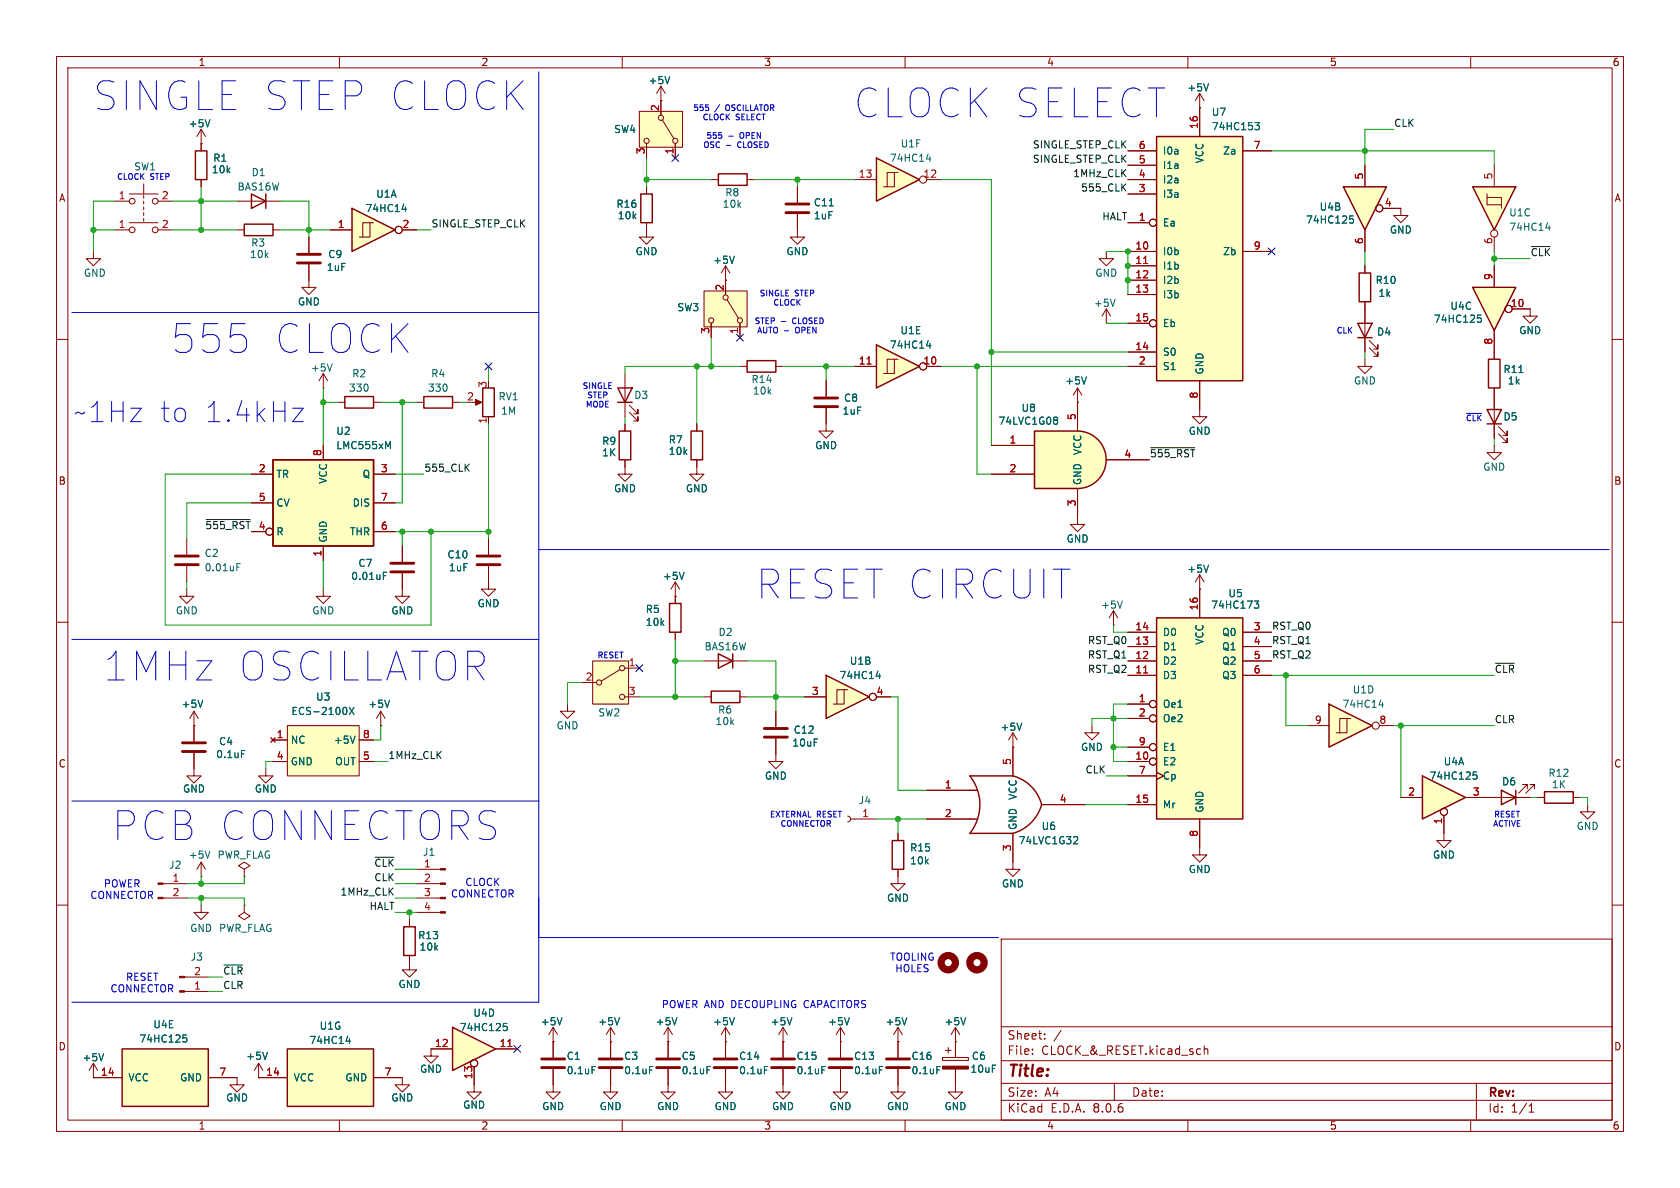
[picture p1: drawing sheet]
<svg xmlns="http://www.w3.org/2000/svg" width="297mm" height="210mm" viewBox="0 0 297 210" stroke-linecap="round" stroke-linejoin="round" font-family="sans-serif">
<g fill="none" stroke="#840000" stroke-width=".18">
<path d="M10 10h277v190h-277zM12 12h273v186h-273zM60 10v2M110 10v2M160 10v2M210 10v2M260 10v2M20.3 35.6h2.6M22.9 39.4h5M22.9 34.3h5M25.4 32.5v1.8M25.4 34.5v.6"/>
<path d="M25.4 35.6v.5M25.4 36.6v.5M25.4 37.6v.5M25.4 38.6v.5M27.9 35.6h2.6M35.6 25.4h.1M35.6 22.9l-.8 1.2M35.6 22.9v3.8M35.6 31.8v1.2M35.6 22.9l.7 1.2M41.9 35.6h7.6M10 60h2"/>
<path d="M20.3 40.6h2.6M27.9 40.6h2.6M241.3 47v1.3M241.3 53.3v8.9M285 60h2M57.1 68.6h.1M57.1 66l-.7 1.3M57.1 66v2.6M57.1 66l.8 1.3M241.3 63.5v1.3h1.3l-1.3 1.2-1.3-1.2h1.3M242.1 61.5l1.5 1.5v-.8v.8h-.8M242.1 60.2l1.5 1.5v-.7v.7h-.8"/>
<path d="M71.1 96.5v2.8M86.4 95.3v2.7M10 110h2M71.1 101.3v4.1h1.3l-1.3 1.3-1.3-1.3h1.3M86.4 100.1v4h1.2l-1.2 1.3-1.3-1.3h1.3M285 110h2M67.3 128.3h.1M67.3 125.7l-.8 1.3M67.3 125.7v2.6M67.3 125.7l.8 1.3M124.5 123.2h1.2M130.8 123.2h1.3"/>
<path d="M10 160h2M285 160h2M177 166h108v32h-108zM60 198v2M110 198v2M158.7 184.2h.1M158.7 181.6v5.3M158.7 189v2.8M158.7 181.6l-.7 1.3M158.7 181.6l.8 1.3M160 198v2M168.9 191.8v1.2h1.3l-1.3 1.3-1.3-1.3h1.3"/>
<path d="M168.9 184.2h.1M168.9 181.6l-.8 1.3M168.9 181.6v2.6M168.9 181.6l.8 1.3M177 194.5h108M177 191.5h108M177 187.5h108M177 181.5h108M182.5 186.3v.1M182.5 185.5v.1M184.7 183.6v.1M184.7 182.8v.1"/>
<path d="M187.6 182.1l-1.3 2M197 191.5v3M210 198v2M212.9 184.9v1.5M212.9 185.5l.2-.1 .4 .1v.9M260 198v2M261 191.5v6.5M270.3 196.6h.9M270.3 195.5l.4-.4v1.5"/>
<circle cx="23.4" cy="35.6" r=".51"/>
<circle cx="27.4" cy="35.6" r=".51"/>
<circle cx="23.4" cy="40.6" r=".51"/>
<circle cx="27.4" cy="40.6" r=".51"/>
</g>
<path d="M34.5 26.7h2.1v5.1h-2.1zM44.4 34.3l2.6 1.3-2.6 1.2zM47 34.3v2.5M240 57.2h2.6l-1.3 2.5zM240 59.7h2.6M240.3 48.3h2v5h-2zM125.7 122.2h5.1v2h-5.1z" fill="none" stroke="#840000" stroke-width=".25"/>
<path d="M37.1 21.2l-.4 1.2M58.7 64.3l-.4 1.3M67.8 101.8h.4M67.8 101.2h.6M68.9 123.8l-.5 1.2M160.3 179.9l-.4 1.3M170.7 179.9l-.4 1.3M165.6 188.5h.6" fill="none" stroke="#006464" stroke-width=".18"/>
<path d="M69.1 99.6h4.1M84.3 99.8h4.1M84.3 98.3h4.1M69.1 101.1h4.1M156.7 188.7h4.1M156.7 187.2h4.1" fill="none" stroke="#840000" stroke-width=".51"/>
<g fill="none" stroke="#840000" stroke-width="1.3">
<circle cx="167.6" cy="170.2" r="1.27"/>
<circle cx="172.7" cy="170.2" r="1.27"/>
</g>
<path d="M251.5 137.2l7.6 3.8-7.6 3.8z" fill="#ffffc2"/>
<path d="M61 70.1h5v2h-5zM74.9 70.1h5.1v2h-5.1zM85.3 68.6h2.1v5.1h-2.1zM263.1 63.5h2.1v5.1h-2.1zM251.5 137.2l7.6 3.8-7.6 3.8z" fill="none" stroke="#840000" stroke-width=".25"/>
<g fill="none" stroke="#840000" stroke-width=".18">
<path d="M270.5 54.6v1.3h1.3l-1.3 1.3-1.3-1.3h1.3M59.7 71.1h1.3M66 71.1h1.3M73.7 71.1h1.2M80 71.1h1.3M83.8 71.1h1M86.4 73.7v1.2M264.2 62.2v1.3M264.2 68.6v1.3M57.1 104.1v1.3h1.3l-1.3 1.3-1.2-1.3h1.2M247.6 141h3.9M255.3 144.1v3.2"/>
<path d="M259.1 141h3.8"/>
<circle cx="255.3" cy="143.5" r=".63"/>
</g>
<path d="M268.5 65.9h.7M260.5 136.5h.6M260.6 137h.3l.2 .2v.4l-.5 .1" fill="none" stroke="#006464" stroke-width=".18"/>
<path d="M84.1 70.6l1.1 .5-1.1 .5z" fill="#840000" stroke="#840000" stroke-width=".18"/>
<path d="M260.3 50.8h7.7l-3.8 7.6z" fill="#ffffc2"/>
<path d="M260.3 50.8h7.7l-3.8 7.6z" fill="none" stroke="#840000" stroke-width=".25"/>
<g fill="none" stroke="#840000" stroke-width=".18">
<path d="M264.2 47v3.8M264.2 58.4v3.8M267.3 54.6h3.2"/>
<circle cx="266.7" cy="54.6" r=".63"/>
</g>
<path d="M261.2 55.7h.6M261.3 56.2h.4l.2 .2-.1 .4-.5 .2" fill="none" stroke="#006464" stroke-width=".18"/>
<path d="M260.3 33h7.7l-3.8 7.6z" fill="#ffffc2"/>
<path d="M260.3 33h7.7l-3.8 7.6z" fill="none" stroke="#840000" stroke-width=".25"/>
<g fill="none" stroke="#840000" stroke-width=".18">
<path d="M262.9 34.9h2.5v1.3M262.9 34.3v1.9h2.5v.6M264.2 29.2v3.8M264.2 41.9v2.6"/>
<circle cx="264.2" cy="41.3" r=".63"/>
</g>
<path d="M273.9 39.9v.8M273.3 40.3h.8" fill="none" stroke="#006464" stroke-width=".18"/>
<path d="M48.3 81.3h17.7v15.2h-17.7z" fill="#ffffc2"/>
<path d="M48.3 81.3h17.7v15.2h-17.7z" fill="none" stroke="#840000" stroke-width=".25"/>
<g fill="none" stroke="#840000" stroke-width=".18">
<path d="M212.1 19.1h.1M212.1 16.5l-.8 1.3M212.1 16.5v2.6M212.1 16.5l.8 1.3M247.6 36.8v1.3h1.3l-1.3 1.3-1.2-1.3h1.2M54.6 41.9v2.8M54.6 46.7v2.8M57.1 78.7v2.6M33 95.3v2.7M44.4 83.8h3.9M44.4 88.9h3.9M57.1 96.5v2.6"/>
<path d="M66 83.8h3.8M66 88.9h3.8M66 94h3.8M33 104.1v1.3h1.3l-1.3 1.3-1.3-1.3h1.3M33 100.1v2.8"/>
<circle cx="47.6" cy="94" r=".63"/>
</g>
<path d="M213.7 14.8l-.5 1.3M68.6 79l.4-1v1.3M41.9 99.6h.6M41.9 100.2h.4" fill="none" stroke="#006464" stroke-width=".18"/>
<path d="M52.6 46.5h4M52.6 45h4M31 99.8h4.1M31 98.3h4.1" fill="none" stroke="#840000" stroke-width=".51"/>
<path d="M204.5 24.1h15.2v43.2h-15.2z" fill="#ffffc2"/>
<path d="M204.5 24.1h15.2v43.2h-15.2z" fill="none" stroke="#840000" stroke-width=".25"/>
<g fill="none" stroke="#840000" stroke-width=".18">
<path d="M212.1 19.1v5M199.4 39.4h3.8M199.4 34.3h5.1M199.4 31.8h5.1M199.4 29.2h5.1M199.4 26.7h5.1M219.7 26.7h5.1M54.6 49.5v1.3h1.3l-1.3 1.3-1.3-1.3h1.3M199.4 44.5h5.1M199.4 47h5.1M199.4 49.5h5.1M199.4 52.1h5.1"/>
<path d="M199.4 57.2h3.8M219.7 44.5h5.1M199.4 62.2h5.1M199.4 64.8h5.1M212.1 67.3v5.1"/>
<circle cx="203.8" cy="39.4" r=".63"/>
<circle cx="203.8" cy="57.1" r=".63"/>
</g>
<path d="M202.2 46.6h.7" fill="none" stroke="#a90000" stroke-width=".18"/>
<path d="M221.9 21.7h.7l-.4 .4 .4 .2v.4l-.2 .2h-.4" fill="none" stroke="#006464" stroke-width=".18"/>
<path d="M62.2 36.8l7.6 3.8-7.6 3.9z" fill="#ffffc2"/>
<path d="M43.2 39.6h5.1v2.1h-5.1zM62.2 36.8l7.6 3.8-7.6 3.9z" fill="none" stroke="#840000" stroke-width=".25"/>
<g fill="none" stroke="#840000" stroke-width=".18">
<path d="M65.4 39.4h-1.3v2.5M66 39.4h-.6v2.5h-1.9M16.5 44.5v1.2h1.3l-1.3 1.3-1.3-1.3h1.3M41.9 40.6h1.3M48.3 40.6h1.2M58.4 40.6h3.8M71.1 40.6h2.6"/>
<circle cx="70.5" cy="40.6" r=".63"/>
</g>
<path d="M71.1 37h.8M71.7 36.6v.8" fill="none" stroke="#006464" stroke-width=".18"/>
<path d="M237.5 33h7.6l-3.8 7.6z" fill="#ffffc2"/>
<path d="M237.5 33h7.6l-3.8 7.6z" fill="none" stroke="#840000" stroke-width=".25"/>
<g fill="none" stroke="#840000" stroke-width=".18">
<path d="M241.3 29.2v3.8M244.5 36.8h3.1M241.3 40.6v3.9M212.1 149.9v1.2h1.3l-1.3 1.3-1.3-1.3h1.3"/>
<circle cx="243.8" cy="36.8" r=".63"/>
</g>
<path d="M238.6 38.2h.6M238.7 38.7h.3l.3 .2-.1 .5h-.5" fill="none" stroke="#006464" stroke-width=".18"/>
<path d="M124.5 51.4h7.6v6.4h-7.6z" fill="#ffffc2"/>
<g fill="none" stroke="#840000" stroke-width=".18">
<path d="M124.5 51.4h7.6v6.4h-7.6zM125.7 57.2v2.5M128.3 49.5v2.6M128.5 53l2.1 3.3M130.8 57.2v2.5M124.5 116.8h7.6M280.7 142.2v1.3h1.2l-1.2 1.3-1.3-1.3h1.3M43.2 160v1.3l1 .6-1 .7-1-.7 1-.6M43.2 160h.1"/>
<circle cx="125.7" cy="56.6" r=".46"/>
<circle cx="128.3" cy="52.6" r=".46"/>
<circle cx="130.8" cy="56.6" r=".46"/>
</g>
<path d="M127 115.6l2.5 1.2-2.5 1.3zM129.5 115.6v2.5" fill="none" stroke="#840000" stroke-width=".25"/>
<path d="M204.5 109.2h15.2v35.6h-15.2z" fill="#ffffc2"/>
<path d="M204.5 109.2h15.2v35.6h-15.2z" fill="none" stroke="#840000" stroke-width=".25"/>
<g fill="none" stroke="#840000" stroke-width=".18">
<path d="M199.4 119.4h5.1M199.4 116.8h5.1M199.4 114.3h5.1M199.4 111.8h5.1M212.1 104.1v5.1M219.7 119.4h5.1M219.7 116.8h5.1M219.7 114.3h5.1M219.7 111.8h5.1M199.4 124.5h3.8M199.4 134.6h3.8M199.4 127h3.8"/>
<path d="M199.4 137.2h5.1M199.4 132.1h3.8M204.5 136.5l1.2 .7-1.2 .6M199.4 142.2h5.1M212.1 144.8v5.1M255.3 147.3v1.3h1.2l-1.2 1.3-1.3-1.3h1.3"/>
<circle cx="203.8" cy="124.5" r=".63"/>
<circle cx="203.8" cy="127" r=".63"/>
<circle cx="203.8" cy="134.6" r=".63"/>
<circle cx="203.8" cy="132.1" r=".63"/>
</g>
<path d="M202.2 119h.7" fill="none" stroke="#a90000" stroke-width=".18"/>
<path d="M221.7 106.2h.8l-.4 .5 .4 .1v.5l-.2 .2h-.4" fill="none" stroke="#006464" stroke-width=".18"/>
<path d="M21.6 185.4h15.2v10.2h-15.2z" fill="#ffffc2"/>
<path d="M21.6 185.4h15.2v10.2h-15.2z" fill="none" stroke="#840000" stroke-width=".25"/>
<path d="M16.5 190.5h5.1M36.8 190.5h5.1" fill="none" stroke="#840000" stroke-width=".18"/>
<path d="M32.4 183h.6M32.5 183.4h.3l.2 .3v.4l-.5 .1" fill="none" stroke="#006464" stroke-width=".18"/>
<path d="M104.8 116.8h6.3v7.7h-6.3z" fill="#ffffc2"/>
<g fill="none" stroke="#840000" stroke-width=".18">
<path d="M212.1 72.4v1.3h1.3l-1.3 1.2-1.3-1.2h1.3M104.8 116.8h6.3v7.7h-6.3zM109.6 118.4l-3.3 2M110.5 118.1h2.5M100.3 124.5v1.2h1.3l-1.3 1.3-1.2-1.3h1.2M102.9 120.7h2.5M110.5 123.2h2.5M16.5 190.5h.1M16.5 188l-.8 1.2M16.5 188v2.5M16.5 188l.8 1.2M41.9 190.5v1.3h1.3l-1.3 1.2-1.3-1.2h1.3"/>
<path d="M76.2 185.4v1.3h1.3l-1.3 1.3-1.3-1.3h1.3M83.8 191.8v1.2h1.3l-1.3 1.3-1.3-1.3h1.3M97.8 184.2h.1M97.8 189v4h1.3l-1.3 1.3-1.3-1.3h1.3M97.8 181.6l-.8 1.3M97.8 181.6v5.3M97.8 181.6l.8 1.3M107.9 184.2h.1M107.9 189v4h1.3l-1.3 1.3-1.2-1.3h1.2M107.9 181.6l-.7 1.3M107.9 181.6v5.3M107.9 181.6l.8 1.3"/>
<path d="M118.1 189v4h1.3l-1.3 1.3-1.3-1.3h1.3M118.1 184.2h.1M118.1 181.6v5.3M118.1 181.6l-.8 1.3M118.1 181.6l.8 1.3M128.3 189v4h1.2l-1.2 1.3-1.3-1.3h1.3M128.3 184.2h.1M128.3 181.6l-.8 1.3M128.3 181.6v5.3M128.3 181.6l.7 1.3"/>
<circle cx="110" cy="118.1" r=".46"/>
<circle cx="105.9" cy="120.7" r=".46"/>
<circle cx="110" cy="123.2" r=".46"/>
</g>
<path d="M99.4 179.9l-.5 1.3M109.5 179.9l-.4 1.3M119.7 179.9l-.5 1.3M129.8 179.9l-.4 1.3M18.3 186.3l-.4 1.2M104.7 188.5h.6M114.8 188.5h.6M125 188.5h.6M135.1 188.5h.6" fill="none" stroke="#006464" stroke-width=".18"/>
<path d="M95.8 188.7h4M95.8 187.2h4M105.9 188.7h4.1M105.9 187.2h4.1M116.1 188.7h4M116.1 187.2h4M126.2 188.7h4.1M126.2 187.2h4.1" fill="none" stroke="#840000" stroke-width=".51"/>
<path d="M50.8 185.4h15.2v10.2h-15.2z" fill="#ffffc2"/>
<path d="M50.8 185.4h15.2v10.2h-15.2z" fill="none" stroke="#840000" stroke-width=".25"/>
<path d="M45.7 190.5h5.1M66 190.5h5.1" fill="none" stroke="#840000" stroke-width=".18"/>
<path d="M61.2 184.1h.8M61.8 183.6v.9" fill="none" stroke="#006464" stroke-width=".18"/>
<path d="M80 181.6l7.6 3.8-7.6 3.8z" fill="#ffffc2"/>
<path d="M265.4 139.7l2.6 1.3-2.6 1.2zM268 139.7v2.5M273 140h5.1v2h-5.1zM71.4 163.8h2v5.1h-2zM80 181.6l7.6 3.8-7.6 3.8z" fill="none" stroke="#840000" stroke-width=".25"/>
<g fill="none" stroke="#840000" stroke-width=".18">
<path d="M196.8 110.5h.1M196.8 108l-.7 1.2M196.8 108v2.5M196.8 108l.8 1.2M212.1 104.1h.1M212.1 101.6l-.8 1.3M212.1 101.6v2.5M212.1 101.6l.8 1.3M270 139.4v-.7h-.8h.8l-1.5 1.5M271.3 139.4v-.7h-.8h.8l-1.6 1.5M262.9 141h7.6M271.8 141h1.2"/>
<path d="M278.1 141h1.3M32.6 172.7h4.2M32.6 175.3h4.2M35.6 160v1.3h1.2l-1.2 1.3-1.3-1.3h1.3M72.4 168.9v2.6h1.3l-1.3 1.2-1.3-1.2h1.3M72.4 162.6v1.2M71.1 190.5v1.3h1.3l-1.3 1.2-1.3-1.2h1.3M76.2 185.4h3.8M83.8 188.6v3.2M87.6 185.4h3.8"/>
<circle cx="83.8" cy="188" r=".63"/>
</g>
<path d="M89.8 185h.7" fill="none" stroke="#a90000" stroke-width=".18"/>
<path d="M213.7 99.9l-.5 1.3M198.4 106.2l-.4 1.3M89 180.9h.6M89.1 181.4h.3l.3 .2-.1 .5-.5 .1" fill="none" stroke="#006464" stroke-width=".18"/>
<g fill="#840000" stroke="#840000" stroke-width=".18">
<path d="M31.7 172.6h.9v.2h-.9z"/>
<path d="M31.7 175.1h.9v.3h-.9z"/>
</g>
<path d="M234.9 124.5l7.7 3.8-7.7 3.8z" fill="#ffffc2"/>
<path d="M234.9 124.5l7.7 3.8-7.7 3.8z" fill="none" stroke="#840000" stroke-width=".25"/>
<g fill="none" stroke="#840000" stroke-width=".18">
<path d="M190.5 91.4v1.3h1.3l-1.3 1.3-1.3-1.3h1.3M231.1 128.3h3.8M238.1 127h-1.2v2.5M238.8 127h-.7v2.5h-1.9M243.8 128.3h2.6"/>
<circle cx="243.2" cy="128.3" r=".63"/>
</g>
<path d="M243.8 124.6h.8M244.4 124.2v.8" fill="none" stroke="#006464" stroke-width=".18"/>
<path d="M190.5 76.2a5.1 5.1 0 0 1 5.1 5.1 5.1 5.1 0 0 1-5.1 5.1z" fill="#ffffc2" stroke="#ffffc2" stroke-width=".18"/>
<path d="M182.9 76.2h7.6v10.2h-7.6z" fill="#ffffc2"/>
<path d="M113.3 34.3h2v5.1h-2zM127 30.7h5.1v2.1h-5.1zM182.9 76.2h7.6a5.1 5.1 0 0 1 5.1 5.1 5.1 5.1 0 0 1-5.1 5.1h-7.6zM262.9 72.4h2.5l-1.2 2.5zM262.9 74.9h2.5" fill="none" stroke="#840000" stroke-width=".25"/>
<g fill="none" stroke="#840000" stroke-width=".18">
<path d="M116.8 17.8h.1M116.8 15.2l-.7 1.3M116.8 15.2v2.6M116.8 15.2l.8 1.3M114.3 39.4v2.5h1.3l-1.3 1.3-1.3-1.3h1.3M114.3 33v1.3M125.7 31.8h1.3M132.1 31.8h1.2M141 37.8v4.1h1.2l-1.2 1.3-1.3-1.3h1.3M141 33v2.8M128.3 49.5h.1M128.3 47l-.8 1.3"/>
<path d="M128.3 47v2.5M128.3 47l.7 1.3M175.3 78.7h7.6M190.5 71.1v5.1M264.2 78.7v1.3h1.2l-1.2 1.3-1.3-1.3h1.3M264.2 69.9v7.6M264.9 76.7l1.5 1.5v-.7v.7h-.7M264.9 75.4l1.5 1.6v-.8v.8h-.7M175.3 83.8h7.6M190.5 86.4v5M195.6 81.3h7.6"/>
</g>
<path d="M118.4 13.5l-.4 1.3M146.6 36.4h.7M129.8 45.3l-.4 1.3M186.5 73.7h.2l.3 .3-.3 .3M186.5 74.3h.2M186.7 74.3l.3 .2v.3l-.1 .1-.4 .1" fill="none" stroke="#006464" stroke-width=".18"/>
<path d="M138.9 37.6h4.1M138.9 36.1h4.1" fill="none" stroke="#840000" stroke-width=".51"/>
<path d="M113 19.7h7.6v6.3h-7.6z" fill="#ffffc2"/>
<g fill="none" stroke="#840000" stroke-width=".18">
<path d="M113 19.7h7.6v6.3h-7.6zM116.8 17.8v2.5M114.3 25.4v2.5M117.1 21.2l2 3.3M119.4 25.4v2.5M195.6 57.2h.1M195.6 44.5v1.2h1.2l-1.2 1.3-1.3-1.3h1.3M195.6 54.6l-.8 1.3M195.6 54.6v2.6M195.6 54.6l.7 1.3M110.5 66v7.7M110.5 74.9v1.3"/>
<path d="M111.3 72.9l1.5 1.5v-.7v.7h-.8M111.3 71.6l1.5 1.6v-.8v.8h-.8M123.2 74.9v1.3M130.8 64.8h1.3M137.2 64.8h1.2M146 72.1v4.1h1.3l-1.3 1.3-1.2-1.3h1.2M146 67.3v2.8M190.5 71.1h.1M190.5 68.6l-.8 1.3M190.5 68.6v2.5M190.5 68.6l.8 1.3M110.5 81.3v2.5h1.3l-1.3 1.3-1.3-1.3h1.3"/>
<path d="M123.2 81.3v2.5h1.3l-1.3 1.3-1.3-1.3h1.3M119.4 105.4h.1M119.4 102.9v3.8M119.4 111.8v1.2M119.4 102.9l-.8 1.2M119.4 102.9l.7 1.2"/>
<circle cx="114.3" cy="24.9" r=".46"/>
<circle cx="116.8" cy="20.8" r=".46"/>
<circle cx="119.4" cy="24.9" r=".46"/>
</g>
<path d="M109.2 68.6h2.6l-1.3 2.5zM109.2 71.1h2.6M109.5 76.2h2v5.1h-2zM122.2 76.2h2v5.1h-2zM132.1 63.8h5.1v2h-5.1zM118.4 106.7h2v5.1h-2z" fill="none" stroke="#840000" stroke-width=".25"/>
<path d="M197.1 52.9l-.4 1.3M192.1 66.6l-.5 1.3M120.9 101.2l-.4 1.2" fill="none" stroke="#006464" stroke-width=".18"/>
<path d="M144 71.9h4.1M144 70.4h4.1" fill="none" stroke="#840000" stroke-width=".51"/>
<path d="M154.9 61l7.7 3.8-7.7 3.8z" fill="#ffffc2"/>
<path d="M154.9 61l7.7 3.8-7.7 3.8z" fill="none" stroke="#840000" stroke-width=".25"/>
<g fill="none" stroke="#840000" stroke-width=".18">
<path d="M151.1 64.8h3.8M158.1 63.5h-1.3v2.5M158.7 63.5h-.6v2.5h-1.9M163.8 64.8h2.6"/>
<circle cx="163.2" cy="64.8" r=".63"/>
</g>
<path d="M153.3 64.4h.7" fill="none" stroke="#a90000" stroke-width=".18"/>
<path d="M163.8 61.1h.8M164.4 60.7v.8" fill="none" stroke="#006464" stroke-width=".18"/>
<path d="M154.9 27.9l7.7 3.9-7.7 3.8z" fill="#ffffc2"/>
<path d="M154.9 27.9l7.7 3.9-7.7 3.8z" fill="none" stroke="#840000" stroke-width=".25"/>
<g fill="none" stroke="#840000" stroke-width=".18">
<path d="M151.1 31.8h3.8M158.1 30.5h-1.3v2.5M158.7 30.5h-.6v2.5h-1.9M163.8 31.8h2.6M179.1 132.1h.1M179.1 129.5l-.8 1.3M179.1 129.5v2.6M179.1 129.5l.7 1.3M193 128.3v1.2h1.3l-1.3 1.3-1.2-1.3h1.2"/>
<circle cx="163.2" cy="31.7" r=".63"/>
</g>
<path d="M163.8 28.1h.8M164.4 27.7v.8M180.6 127.8l-.4 1.3" fill="none" stroke="#006464" stroke-width=".18"/>
<g fill="#ffffc2">
<path d="M171.4 144.8h1.3z"/>
<path d="M171.4 139.7h1.3z"/>
</g>
<path d="M171.4 137.2h7.7M171.4 147.3h7.7" fill="none" stroke="#ffffc2" stroke-width=".18"/>
<path d="M171.4 137.2h7.7a7.1 7.1 0 0 1 5 5 7.4 7.4 0 0 1-5 5.1h-7.7a8.1 8.1 0 0 0 0-10.1zM171.4 139.7h1.3M171.4 144.8h1.3" fill="none" stroke="#840000" stroke-width=".25"/>
<path d="M137.2 130.6v4h1.2l-1.2 1.3-1.3-1.3h1.3M137.2 125.7v2.8M163.8 139.7h7.6M179.1 132.1v5.1M149.9 144.3l.3 .1 .2 .4-.2 .3-.3 .2M150.4 144.8h4.5M163.8 144.8h7.6M179.1 147.3v5.1M184.1 142.2h7.7" fill="none" stroke="#840000" stroke-width=".18"/>
<path d="M190 147.9l.4 .1 .1 .3-.8 .9h.8" fill="none" stroke="#006464" stroke-width=".18"/>
<path d="M135.1 130.3h4.1M135.1 128.8h4.1" fill="none" stroke="#840000" stroke-width=".51"/>
<path d="M146 119.4l7.7 3.8-7.7 3.8z" fill="#ffffc2"/>
<path d="M146 119.4l7.7 3.8-7.7 3.8zM157.7 148.6h2.1v5.1h-2.1z" fill="none" stroke="#840000" stroke-width=".25"/>
<g fill="none" stroke="#840000" stroke-width=".18">
<path d="M34.3 135.9v1.3h1.3l-1.3 1.2-1.3-1.2h1.3M47 135.9v1.3h1.3l-1.3 1.2-1.3-1.2h1.3M142.2 123.2h3.8M149.2 121.9h-1.2v2.6M149.9 121.9h-.7v2.6h-1.9M154.9 123.2h2.6M28.8 158.8h4.2M28.8 156.2h4.2M35.6 154.9h.1M35.6 152.4l-.8 1.3M35.6 152.4v2.5M35.6 152.4l.7 1.3"/>
<path d="M43.2 153.7l1-.7-1-.6-1 .6 1 .7v1.2M43.2 154.9h.1M73.7 158.8h4.2M73.7 156.2h4.2M73.7 153.7h4.2M158.7 153.7v2.5h1.3l-1.3 1.3-1.2-1.3h1.2M158.7 147.3v1.3M179.1 152.4v1.3h1.2l-1.2 1.2-1.3-1.2h1.3M73.7 161.3h4.2M45.7 190.5h.1M45.7 188l-.7 1.2M45.7 188v2.5"/>
<path d="M45.7 188l.8 1.2M138.4 184.2h.1M138.4 189v4h1.3l-1.3 1.3-1.2-1.3h1.2M138.4 181.6l-.7 1.3M138.4 181.6v5.3M138.4 181.6l.8 1.3M148.6 184.2h.1M148.6 189v4h1.3l-1.3 1.3-1.3-1.3h1.3M148.6 181.6l-.8 1.3M148.6 181.6v5.3M148.6 181.6l.8 1.3M158.7 191.8v1.2h1.3l-1.3 1.3-1.2-1.3h1.2"/>
<circle cx="154.3" cy="123.2" r=".63"/>
</g>
<path d="M154.9 119.5h.8M155.5 119.1v.9M37.1 150.4l-.4 1.3M140 179.9l-.4 1.3M150.2 179.9l-.5 1.3M47.3 186l-.4 1.3M145.3 188.5h.6M155.5 188.5h.6" fill="none" stroke="#006464" stroke-width=".18"/>
<g fill="#840000" stroke="#840000" stroke-width=".18">
<path d="M77.9 161.2h.8v.2h-.8z"/>
<path d="M77.9 158.6h.8v.3h-.8z"/>
<path d="M77.9 156.1h.8v.2h-.8z"/>
<path d="M77.9 153.5h.8v.3h-.8z"/>
<path d="M27.9 158.6h.9v.3h-.9z"/>
<path d="M27.9 156.1h.9v.2h-.9z"/>
</g>
<path d="M136.4 188.7h4.1M136.4 187.2h4.1M146.6 188.7h4M146.6 187.2h4" fill="none" stroke="#840000" stroke-width=".51"/>
<path d="M50.8 128.3h12.7v8.9h-12.7z" fill="#ffffc2"/>
<g fill="none" stroke="#840000" stroke-width=".18">
<path d="M116.8 17.8h.1M116.8 17.8v2.5M212.1 19.1h.1M212.1 19.1v5M35.6 25.4h.1M35.6 25.4v1.3M35.6 31.8v1.2M114.3 25.4v2.5M114.3 33v1.3M114.3 39.4v1.2M119.4 25.4v2.5M141 33v2.8"/>
<path d="M141 37.8v2.8M199.4 39.4h3.8M199.4 34.3h5.1M199.4 31.8h5.1M199.4 29.2h5.1M199.4 26.7h5.1M219.7 26.7h5.1M241.3 29.2v3.8M244.5 36.8h3.1M54.6 41.9v2.8M54.6 46.7v2.8M58.4 40.6h3.8"/>
<path d="M71.1 40.6h2.6M125.7 57.2v2.5M128.3 49.5h.1M128.3 49.5v2.6M130.8 57.2v2.5M199.4 44.5h5.1M199.4 47h5.1M199.4 49.5h5.1M199.4 52.1h5.1M199.4 57.2h3.8M219.7 44.5h5.1M241.3 40.6v3.9"/>
<path d="M241.3 47v1.3M241.3 53.3v3.9M241.3 59.7v2.5M264.2 47v3.8M264.2 58.4v5.1M267.3 54.6h3.2M57.1 78.7v2.6M110.5 74.9v1.3M123.2 74.9v1.3M146 67.3v2.8M146 72.1v2.8M151.1 64.8h3.8"/>
<path d="M163.8 64.8h2.6M175.3 78.7h7.6M190.5 71.1h.1M190.5 71.1v5.1M199.4 64.8h5.1M199.4 62.2h5.1M212.1 67.3v5.1M264.2 68.6v3.8M264.2 74.9v2.6M44.4 83.8h3.9M44.4 88.9h3.9M57.1 96.5v2.6"/>
<path d="M66 83.8h3.8M66 88.9h3.8M66 94h3.8M71.1 96.5v2.8M86.4 95.3v2.7M110.5 81.3v1.3M123.2 81.3v1.3M175.3 83.8h7.6M190.5 86.4v5M195.6 81.3h7.6M71.1 101.3v2.8M86.4 100.1v2.8"/>
<path d="M119.4 105.4h.1M119.4 105.4v1.3M119.4 111.8v1.2M199.4 119.4h5.1M199.4 116.8h5.1M199.4 114.3h5.1M199.4 111.8h5.1M212.1 104.1h.1M212.1 104.1v5.1M219.7 119.4h5.1M219.7 116.8h5.1M219.7 114.3h5.1"/>
<path d="M219.7 111.8h5.1M34.3 128.3h.1M34.3 125.7l-.8 1.3M34.3 125.7v5.4M34.3 133.1v2.8M34.3 125.7l.8 1.3M47.9 130.4l.7 .8M48.3 130.8h2.5M48.3 134.6h2.5M48.6 130.4l-.7 .8M50.8 128.3h12.7v8.9h-12.7zM63.5 130.8h2.5"/>
<path d="M63.5 134.6h2.5M67.3 128.3h.1M137.2 125.7v2.8M137.2 130.6v2.8M142.2 123.2h3.8M154.9 123.2h2.6M163.8 139.7h7.6M179.1 132.1h.1M179.1 132.1v5.1M199.4 134.6h3.8M199.4 124.5h3.8M199.4 127h3.8"/>
<path d="M199.4 137.2h5.1M199.4 132.1h3.8M204.5 136.5l1.2 .7-1.2 .6M158.7 147.3v1.3M158.7 153.7v1.2M163.8 144.8h7.6M179.1 147.3v5.1M184.1 142.2h7.7M199.4 142.2h5.1M212.1 144.8v5.1M247.6 141h3.9M255.3 144.1v3.2"/>
<path d="M259.1 141h6.3M268 141h2.5M72.4 162.6v1.2M72.4 168.9v1.3M16.5 190.5h.1M16.5 190.5h5.1M36.8 190.5h5.1M45.7 190.5h.1M45.7 190.5h5.1M66 190.5h5.1M76.2 185.4h3.8M83.8 188.6v3.2"/>
<path d="M87.6 185.4h3.8M97.8 184.2h.1M97.8 184.2v2.7M97.8 189v2.8M107.9 184.2h.1M107.9 184.2v2.7M107.9 189v2.8M118.1 184.2h.1M118.1 184.2v2.7M118.1 189v2.8M128.3 184.2h.1M128.3 184.2v2.7"/>
<path d="M128.3 189v2.8M138.4 184.2h.1M138.4 184.2v2.7M138.4 189v2.8M148.6 184.2h.1M148.6 184.2v2.7M148.6 189v2.8M158.7 184.2h.1M158.7 184.2v2.7M158.7 189v2.8M166.6 186.9h4.6v.6h-4.6zM167.1 185.7h1"/>
<path d="M167.6 185.2v1M168.9 184.2h.1M168.9 184.2v2.7M168.9 189v2.8"/>
<circle cx="203.8" cy="39.4" r=".63"/>
<circle cx="243.8" cy="36.8" r=".63"/>
<circle cx="70.5" cy="40.6" r=".63"/>
<circle cx="203.8" cy="57.1" r=".63"/>
<circle cx="266.7" cy="54.6" r=".63"/>
<circle cx="163.2" cy="64.8" r=".63"/>
<circle cx="47.6" cy="94" r=".63"/>
<circle cx="154.3" cy="123.2" r=".63"/>
<circle cx="203.8" cy="124.5" r=".63"/>
<circle cx="203.8" cy="127" r=".63"/>
<circle cx="203.8" cy="134.6" r=".63"/>
<circle cx="203.8" cy="132.1" r=".63"/>
<circle cx="255.3" cy="143.5" r=".63"/>
<circle cx="83.8" cy="188" r=".63"/>
</g>
<g fill="none" stroke="#006464" stroke-width=".18">
<path d="M118.4 13.5l-.4 1.3M213.7 14.8l-.5 1.3M37.1 21.2l-.4 1.2M71.1 37h.8M71.7 36.6v.8M146.6 36.4h.7M221.9 21.7h.7l-.4 .4 .4 .2v.4l-.2 .2h-.4M238.6 38.2h.6M238.7 38.7h.3l.3 .2-.1 .5h-.5M129.8 45.3l-.4 1.3M261.2 55.7h.6M261.3 56.2h.4l.2 .2-.1 .4-.5 .2"/>
<path d="M68.6 79l.4-1v1.3M163.8 61.1h.8M164.4 60.7v.8M186.5 73.7h.2l.3 .3-.3 .3M186.5 74.3h.2M186.7 74.3l.3 .2v.3l-.1 .1-.4 .1M192.1 66.6l-.5 1.3M268.5 65.9h.7M213.7 99.9l-.5 1.3M67.8 101.8h.4M67.8 101.2h.6M120.9 101.2l-.4 1.2"/>
<path d="M154.9 119.5h.8M155.5 119.1v.9M221.7 106.2h.8l-.4 .5 .4 .1v.5l-.2 .2h-.4M35.9 123.8l-.5 1.2M42.7 132.7h.6M61.7 125l.9 1.3M62.6 125l-.9 1.3M62.8 130.1l-.5 1.3M68.9 123.8l-.5 1.2M180.6 127.8l-.4 1.3M260.5 136.5h.6M260.6 137h.3l.2 .2v.4l-.5 .1"/>
<path d="M190 147.9l.4 .1 .1 .3-.8 .9h.8M99.4 179.9l-.5 1.3M109.5 179.9l-.4 1.3M119.7 179.9l-.5 1.3M129.8 179.9l-.4 1.3M140 179.9l-.4 1.3M150.2 179.9l-.5 1.3M160.3 179.9l-.4 1.3M170.7 179.9l-.4 1.3M18.3 186.3l-.4 1.2M32.4 183h.6M32.5 183.4h.3l.2 .3v.4l-.5 .1"/>
<path d="M47.3 186l-.4 1.3M61.2 184.1h.8M61.8 183.6v.9M89 180.9h.6M89.1 181.4h.3l.3 .2-.1 .5-.5 .1M104.7 188.5h.6M114.8 188.5h.6M125 188.5h.6M135.1 188.5h.6M145.3 188.5h.6M155.5 188.5h.6M165.6 188.5h.6"/>
</g>
<path d="M166.6 188.5h4.6v.5h-4.6z" fill="#840000" stroke="#840000" stroke-width=".18"/>
<path d="M32.3 132.8h4M32.3 131.3h4" fill="none" stroke="#840000" stroke-width=".51"/>
<path d="M198.5 33.1l.5 .7M199 32.5l-.7 .7M270.7 43.6h3.4M203.4 79.1h7.8M36.4 91.8h7.8M82.4 82.6l.6 .7M83 82l-.8 .8M264.4 117.2h3.3M66.3 151.5h3.3M39.6 170.6h3.3" fill="none" stroke="#0f0f0f" stroke-width=".18"/>
<path d="M95.2 12.7v164.5h-82.5M125.2 19v.4M127.6 23.9v.5M130.4 25.3v.5M12.7 55.2h82.5M140.2 56.4v.6M51.7 72.2h1.9l-1.9 2.3h1.9M259.3 73.1h2.6M95.2 97.2h189.3M12.7 113h82.5M12.7 141.6h82.5M95.2 165.7h81.3" fill="none" stroke="#0000c2" stroke-width=".18"/>
<g fill="none" stroke="#009600" stroke-width=".18">
<path d="M20.3 35.6h-3.8v8.9M30.5 35.6h11.4M35.6 33v7.6M49.5 35.6h5.1v6.3M114.3 31.8h11.4M114.3 27.9v5.1M133.3 31.8h17.8M141 31.8v1.2M166.4 31.8h8.9v46.9M224.8 26.7h39.4v2.5M246.4 22.9h-5.1v6.3M16.5 40.6h3.8"/>
<path d="M30.5 40.6h11.4M49.5 40.6h8.9M73.7 40.6h2.5M125.7 59.7v5.1M195.6 44.5h3.8v7.6M195.6 57.2h3.8M241.3 44.5v2.5M264.2 44.5v2.5M264.2 45.7h6.3M57.1 71.1h2.6M57.1 68.6v10.1M67.3 71.1h6.4"/>
<path d="M71.1 71.1v17.8h-1.3M81.3 71.1h1.2M86.4 64.8v2.5M86.4 74.9v20.4M110.5 73.7v1.2M123.2 64.8v10.1M130.8 64.8h-20.3v1.2M138.4 64.8h12.7M146 64.8v2.5M166.4 64.8h33M172.7 64.8v19h2.6M175.3 62.2h24.1"/>
<path d="M241.3 62.2v1.3M264.2 77.5v1.2M44.4 83.8h-15.2v26.7h47v-16.5M44.4 88.9h-11.4v6.4M57.1 99.1v5M69.8 83.8h5.1M69.8 94h16.6M71.1 94v2.5M33 102.9v1.2M119.4 116.8h5.1M119.4 113v10.2M132.1 116.8h5.1v8.9"/>
<path d="M196.8 110.5v1.3h2.6M224.8 119.4h39.4M227.3 119.4v8.9h3.8M48.3 134.6h-1.3v1.3M66 134.6h2.6M67.3 128.3v2.5h-1.3M102.9 120.7h-2.6v3.8M113 123.2h11.5M132.1 123.2h10.1M157.5 123.2h1.2v16.5h5.1M195.6 137.2h3.8M196.8 132.1h2.6"/>
<path d="M199.4 124.5h-2.6v10.1h2.6M199.4 127h-6.4v1.3M246.4 128.3h17.8M247.6 128.3v12.7M33 158.8h10.2v1.2M35.6 154.9v1.3M35.6 158.8v1.2M43.2 154.9v1.3h-10.2M69.8 156.2h3.9M69.8 153.7h3.9M69.8 158.8h3.9M154.9 144.8h8.9"/>
<path d="M158.7 144.8v2.5M191.8 142.2h7.6M270.5 141h1.3M279.4 141h1.3v1.2M36.8 175.3h2.6M36.8 172.7h2.6M69.8 161.3h3.9M72.4 161.3v1.3"/>
</g>
<path d="M118.8 27.3l1.2 1.2M120 27.3l-1.2 1.2M130.2 59.1l1.2 1.2M131.4 59.1l-1.2 1.2M224.2 43.8l1.2 1.3M225.4 43.8l-1.2 1.3M85.8 64.2l1.2 1.2M87 64.2l-1.2 1.2M112.4 117.5l1.2 1.2M113.6 117.5l-1.2 1.2M90.8 184.8l1.2 1.2M92 184.8l-1.2 1.2" fill="none" stroke="#000084" stroke-width=".18"/>
<path d="M202.2 46.6h.7M153.3 64.4h.7M202.2 119h.7M89.8 185h.7" fill="none" stroke="#a90000" stroke-width=".18"/>
<g fill="#009600" stroke="#009600" stroke-width=".18">
<circle cx="57.1" cy="71.1" r=".46"/>
<circle cx="16.5" cy="40.6" r=".46"/>
<circle cx="71.1" cy="94" r=".46"/>
<circle cx="119.4" cy="123.2" r=".46"/>
<circle cx="119.4" cy="116.8" r=".46"/>
<circle cx="86.4" cy="94" r=".46"/>
<circle cx="76.2" cy="94" r=".46"/>
<circle cx="137.2" cy="123.2" r=".46"/>
<circle cx="71.1" cy="71.1" r=".46"/>
<circle cx="123.2" cy="64.8" r=".46"/>
<circle cx="125.7" cy="64.8" r=".46"/>
<circle cx="35.6" cy="156.2" r=".46"/>
<circle cx="35.6" cy="40.6" r=".46"/>
<circle cx="35.6" cy="35.6" r=".46"/>
<circle cx="54.6" cy="40.6" r=".46"/>
<circle cx="35.6" cy="158.8" r=".46"/>
<circle cx="72.4" cy="161.3" r=".46"/>
<circle cx="247.6" cy="128.3" r=".46"/>
<circle cx="175.3" cy="62.2" r=".46"/>
<circle cx="172.7" cy="64.8" r=".46"/>
<circle cx="227.3" cy="119.4" r=".46"/>
<circle cx="114.3" cy="31.8" r=".46"/>
<circle cx="141" cy="31.8" r=".46"/>
<circle cx="199.4" cy="49.5" r=".46"/>
<circle cx="199.4" cy="47" r=".46"/>
<circle cx="146" cy="64.8" r=".46"/>
<circle cx="158.7" cy="144.8" r=".46"/>
<circle cx="264.2" cy="45.7" r=".46"/>
<circle cx="199.4" cy="44.5" r=".46"/>
<circle cx="241.3" cy="26.7" r=".46"/>
<circle cx="196.8" cy="127" r=".46"/>
<circle cx="196.8" cy="132.1" r=".46"/>
</g>
<g font-size="7.1" fill="#0000c2">
<text x="16.6" y="19.8">SINGLE STEP CLOCK</text>
<text x="151" y="21.1">CLOCK SELECT</text>
<text x="30.3" y="62.7">555</text>
<text x="48.1" y="62.7">CLOCK</text>
<text x="133.8" y="106.1">RESET CIRCUIT</text>
<text x="18.4" y="120.6">1MHz OSCILLATOR</text>
<text x="19.9" y="148.8">PCB CONNECTORS</text>
</g>
<g font-size="5" fill="#0000c2">
<text x="13.1" y="74.9">~1Hz to</text>
<text x="35.8" y="74.9">1.4kHz</text>
</g>
<text font-size="2.8" fill="#840000" x="178" y="190.9">Title:</text>
<g font-size="2.1" fill="#840000">
<text x="178" y="184">Sheet:</text>
<text x="178" y="186.7">File:</text>
<text x="184.1" y="186.7">CLOCK_&amp;_RESET.kicad_sch</text>
<text x="178" y="196.9">KiCad</text>
<text x="178" y="194.1">Size:</text>
<text x="184.7" y="194.1">A4</text>
<text x="185.7" y="196.9">E.D.A.</text>
<text x="193.3" y="196.9">8.0.6</text>
<text x="200" y="194.1">Date:</text>
<text x="263" y="194.3">Rev:</text>
<text x="263" y="196.9">Id:</text>
<text x="267.1" y="196.9">1/1</text>
</g>
<g font-size="1.8" fill="#840000">
<text x="35" y="11.9">1</text>
<text x="85" y="11.9">2</text>
<text x="135" y="11.9">3</text>
<text x="185" y="11.9">4</text>
<text x="235" y="11.9">5</text>
<text x="285" y="11.9">6</text>
<text x="10.3" y="35.9">A</text>
<text x="285.3" y="35.9">A</text>
<text x="10.3" y="85.9">B</text>
<text x="285.3" y="85.9">B</text>
<text x="36.2" y="93.6">~{555_RST}4</text>
<text x="10.3" y="135.9">C</text>
<text x="285.3" y="135.9">C</text>
<text x="10.3" y="185.9">D</text>
<text x="285.3" y="185.9">D</text>
<text x="35" y="199.9">1</text>
<text x="85" y="199.9">2</text>
<text x="135" y="199.9">3</text>
<text x="185" y="199.9">4</text>
<text x="235" y="199.9">5</text>
<text x="285" y="199.9">6</text>
</g>
<g font-size="1.8" fill="#006464">
<text x="114.5" y="15.1">+5V</text>
<text x="209.8" y="16.4">+5V</text>
<text x="33.3" y="22.7">+5V</text>
<text x="108.5" y="23.7">SW4</text>
<text x="214.1" y="20.7">U7</text>
<text x="214.1" y="23.2">74HC153</text>
<text x="37.6" y="28.8">R1</text>
<text x="157.2" y="28.8">74HC14</text>
<text x="159.1" y="26.3">U1F</text>
<text x="205.5" y="27.5">I0a</text>
<text x="213" y="29" transform="rotate(-90 213 29)">VCC</text>
<text x="216.1" y="27.5">Za</text>
<text x="37.3" y="30.8">10k</text>
<text x="41.9" y="33.9">BAS16W</text>
<text x="44.4" y="31.3">D1</text>
<text x="66.4" y="35.2">U1A</text>
<text x="128.1" y="34.9">R8</text>
<text x="205.5" y="35.2">I3a</text>
<text x="205.5" y="32.6">I2a</text>
<text x="205.5" y="30.1">I1a</text>
<text x="64.5" y="37.7">74HC14</text>
<text x="108.9" y="36.9">R16</text>
<text x="109.1" y="39">10k</text>
<text x="127.7" y="36.9">10k</text>
<text x="143.8" y="39">1uF</text>
<text x="143.8" y="36.7">C11</text>
<text x="205.5" y="40.2">Ea</text>
<text x="230.8" y="39.7">74HC125</text>
<text x="233.2" y="37.4">U4B</text>
<text x="245.6" y="41.5">GND</text>
<text x="266.7" y="38.5">U1C</text>
<text x="266.7" y="41">74HC14</text>
<text x="44.1" y="45.8">10k</text>
<text x="44.3" y="43.8">R3</text>
<text x="57.9" y="45.8">C9</text>
<text x="112.3" y="45.3">GND</text>
<text x="126" y="46.8">+5V</text>
<text x="138.9" y="45.3">GND</text>
<text x="205.5" y="45.3">I0b</text>
<text x="205.5" y="47.9">I1b</text>
<text x="216.1" y="45.3">Zb</text>
<text x="14.7" y="49.1">GND</text>
<text x="57.7" y="48.1">1uF</text>
<text x="193.5" y="49.1">GND</text>
<text x="205.5" y="50.4">I2b</text>
<text x="205.5" y="52.9">I3b</text>
<text x="243.1" y="50.4">R10</text>
<text x="243.6" y="52.7">1k</text>
<text x="52.6" y="54.2">GND</text>
<text x="119.6" y="55.2">SW3</text>
<text x="159.1" y="59.3">U1E</text>
<text x="193.3" y="54.5">+5V</text>
<text x="205.5" y="58">Eb</text>
<text x="243.3" y="59.5">D4</text>
<text x="253.4" y="57.3">74HC125</text>
<text x="256.3" y="55">U4C</text>
<text x="268.5" y="59.3">GND</text>
<text x="54.9" y="65.9">+5V</text>
<text x="157.2" y="61.8">74HC14</text>
<text x="205.5" y="63.1">S0</text>
<text x="205.5" y="65.6">S1</text>
<text x="61.6" y="69.4">330</text>
<text x="62.2" y="66.9">R2</text>
<text x="75.6" y="69.4">330</text>
<text x="76.1" y="66.9">R4</text>
<text x="88" y="71">RV1</text>
<text x="112" y="70.7">D3</text>
<text x="132.8" y="67.9">R14</text>
<text x="133" y="70">10k</text>
<text x="149.1" y="71.2">C8</text>
<text x="188.2" y="68.2">+5V</text>
<text x="213" y="66.3" transform="rotate(-90 213 66.3)">GND</text>
<text x="239.3" y="68.2">GND</text>
<text x="265.7" y="66.1">R11</text>
<text x="266.5" y="68.2">1k</text>
<text x="59.4" y="77.1">U2</text>
<text x="88.5" y="73.5">1M</text>
<text x="148.9" y="73.5">1uF</text>
<text x="176.4" y="75.3">74LVC1G08</text>
<text x="180.5" y="73">U8</text>
<text x="210.1" y="77.1">GND</text>
<text x="265.7" y="74.5">D5</text>
<text x="59.4" y="79.6">LMC555xM</text>
<text x="106.4" y="78.8">R9</text>
<text x="106.4" y="80.9">1K</text>
<text x="118.1" y="78.6">R7</text>
<text x="118.1" y="80.6">10k</text>
<text x="144" y="79.6">GND</text>
<text x="191.4" y="80.5" transform="rotate(-90 191.4 80.5)">VCC</text>
<text x="262.1" y="83.4">GND</text>
<text x="48.8" y="84.7">TR</text>
<text x="48.8" y="89.8">CV</text>
<text x="58" y="85.6" transform="rotate(-90 58 85.6)">VCC</text>
<text x="62.2" y="89.8">DIS</text>
<text x="64" y="84.7">Q</text>
<text x="108.5" y="87.2">GND</text>
<text x="121.2" y="87.2">GND</text>
<text x="191.4" y="85.9" transform="rotate(-90 191.4 85.9)">GND</text>
<text x="48.8" y="94.8">R</text>
<text x="61.8" y="94.8">THR</text>
<text x="36.1" y="98.7">C2</text>
<text x="36.1" y="101.2">0.01uF</text>
<text x="58" y="96" transform="rotate(-90 58 96)">GND</text>
<text x="63.3" y="100.4">C7</text>
<text x="79" y="98.9">C10</text>
<text x="79.3" y="101.2">1uF</text>
<text x="188.5" y="96.1">GND</text>
<text x="209.8" y="101.4">+5V</text>
<text x="62" y="102.7">0.01uF</text>
<text x="84.3" y="107.5">GND</text>
<text x="117.1" y="102.7">+5V</text>
<text x="194.6" y="107.8">+5V</text>
<text x="214" y="107.8">74HC173</text>
<text x="217.1" y="105.8">U5</text>
<text x="31" y="108.8">GND</text>
<text x="55.1" y="108.8">GND</text>
<text x="69.1" y="108.8">GND</text>
<text x="114.1" y="108.6">R5</text>
<text x="114.1" y="110.8">10k</text>
<text x="126.9" y="112.6">D2</text>
<text x="205.5" y="112.6">D0</text>
<text x="216" y="112.6">Q0</text>
<text x="124.4" y="115.2">BAS16W</text>
<text x="150.1" y="117.7">U1B</text>
<text x="205.5" y="117.7">D2</text>
<text x="205.5" y="115.2">D1</text>
<text x="213" y="114.1" transform="rotate(-90 213 114.1)">VCC</text>
<text x="216" y="115.2">Q1</text>
<text x="216" y="117.7">Q2</text>
<text x="32" y="125.3">+5V</text>
<text x="55.8" y="124.1">U3</text>
<text x="65" y="125.3">+5V</text>
<text x="148.3" y="120.2">74HC14</text>
<text x="205.5" y="125.3">Oe1</text>
<text x="205.5" y="120.2">D3</text>
<text x="216" y="120.2">Q3</text>
<text x="237.2" y="125.3">74HC14</text>
<text x="239" y="122.8">U1D</text>
<text x="38.6" y="131.9">C4</text>
<text x="51.3" y="131.7">NC</text>
<text x="51.4" y="126.6">ECS-2100X</text>
<text x="58.9" y="131.7">+5V</text>
<text x="98.3" y="129.1">GND</text>
<text x="105.7" y="126.8">SW2</text>
<text x="126.4" y="128.4">10k</text>
<text x="126.8" y="126.3">R6</text>
<text x="140.2" y="129.9">C12</text>
<text x="176.8" y="129.4">+5V</text>
<text x="205.5" y="127.9">Oe2</text>
<text x="38.1" y="134.2">0.1uF</text>
<text x="51.3" y="135.5">GND</text>
<text x="59.2" y="135.5">OUT</text>
<text x="140" y="132.2">10uF</text>
<text x="191" y="132.9">GND</text>
<text x="205.5" y="135.5">E2</text>
<text x="205.5" y="132.9">E1</text>
<text x="255.1" y="135.5">U4A</text>
<text x="273.6" y="137.5">R12</text>
<text x="32.3" y="140.3">GND</text>
<text x="45" y="140.3">GND</text>
<text x="135.1" y="138">GND</text>
<text x="151.7" y="142.3">J4</text>
<text x="179.9" y="141.5" transform="rotate(-90 179.9 141.5)">VCC</text>
<text x="205.5" y="143.1">Mr</text>
<text x="205.5" y="138">Cp</text>
<text x="213" y="143.8" transform="rotate(-90 213 143.8)">GND</text>
<text x="252.6" y="138">74HC125</text>
<text x="265.4" y="139">D6</text>
<text x="274.2" y="139.5">1K</text>
<text x="179.9" y="146.8" transform="rotate(-90 179.9 146.8)">GND</text>
<text x="180" y="149.5">74LVC1G32</text>
<text x="184" y="146.9">U6</text>
<text x="278.6" y="146.9">GND</text>
<text x="29.8" y="153.8">J2</text>
<text x="33.3" y="152">+5V</text>
<text x="38.4" y="152">PWR_FLAG</text>
<text x="74.7" y="151.5">J1</text>
<text x="160.8" y="153">10k</text>
<text x="160.8" y="150.7">R15</text>
<text x="210.1" y="154.5">GND</text>
<text x="253.2" y="152">GND</text>
<text x="156.7" y="159.6">GND</text>
<text x="177" y="157.1">GND</text>
<text x="33.5" y="164.9">GND PWR_FLAG</text>
<text x="73.8" y="166.2">R13</text>
<text x="33.6" y="170">J3</text>
<text x="74.1" y="168.2">10k</text>
<text x="70.4" y="174.9">GND</text>
<text x="83.6" y="179.9">U4D</text>
<text x="24.5" y="184.5">74HC125</text>
<text x="27" y="182">U4E</text>
<text x="54.6" y="184.8">74HC14</text>
<text x="56.4" y="182.2">U1G</text>
<text x="81.2" y="182.5">74HC125</text>
<text x="95.5" y="181.5">+5V</text>
<text x="105.7" y="181.5">+5V</text>
<text x="115.8" y="181.5">+5V</text>
<text x="126" y="181.5">+5V</text>
<text x="136.1" y="181.5">+5V</text>
<text x="146.3" y="181.5">+5V</text>
<text x="156.5" y="181.5">+5V</text>
<text x="166.9" y="181.5">+5V</text>
<text x="14.5" y="187.8">+5V</text>
<text x="22.6" y="191.4">VCC</text>
<text x="31.7" y="191.4">GND</text>
<text x="43.4" y="187.6">+5V</text>
<text x="51.8" y="191.4">VCC</text>
<text x="61" y="191.4">GND</text>
<text x="74.2" y="189.8">GND</text>
<text x="100.1" y="187.6">C1</text>
<text x="100.1" y="190.1">0.1uF</text>
<text x="110.2" y="187.6">C3</text>
<text x="110.2" y="190.1">0.1uF</text>
<text x="120.4" y="187.6">C5</text>
<text x="120.4" y="190.1">0.1uF</text>
<text x="130.6" y="187.6">C14</text>
<text x="130.6" y="190.1">0.1uF</text>
<text x="140.7" y="187.6">C15</text>
<text x="140.7" y="190.1">0.1uF</text>
<text x="150.9" y="187.6">C13</text>
<text x="150.9" y="190.1">0.1uF</text>
<text x="161" y="187.6">C16</text>
<text x="161" y="190.1">0.1uF</text>
<text x="171.5" y="189.8">10uF</text>
<text x="171.7" y="187.6">C6</text>
<text x="39.9" y="194.9">GND</text>
<text x="69.1" y="194.9">GND</text>
<text x="81.8" y="196.2">GND</text>
<text x="95.8" y="196.4">GND</text>
<text x="105.9" y="196.4">GND</text>
<text x="116.1" y="196.4">GND</text>
<text x="126.2" y="196.4">GND</text>
<text x="136.4" y="196.4">GND</text>
<text x="146.6" y="196.4">GND</text>
<text x="156.7" y="196.4">GND</text>
<text x="166.9" y="196.4">GND</text>
</g>
<g font-size="1.8" fill="#a90000">
<text x="116.6" y="19.8" transform="rotate(-90 116.6 19.8)">2</text>
<text x="211.8" y="22.9" transform="rotate(-90 211.8 22.9)">16</text>
<text x="114" y="27.4" transform="rotate(-90 114 27.4)">3</text>
<text x="119.1" y="27.4" transform="rotate(-90 119.1 27.4)">1</text>
<text x="201.2" y="29">5</text>
<text x="201.2" y="26.4">6</text>
<text x="221.5" y="26.4">7</text>
<text x="20.9" y="35.3">1</text>
<text x="28.5" y="35.3">2</text>
<text x="151.7" y="31.5">13</text>
<text x="163.2" y="31.5">12</text>
<text x="201.2" y="34">3</text>
<text x="201.2" y="31.5">4</text>
<text x="241" y="31.8" transform="rotate(-90 241 31.8)">5</text>
<text x="263.9" y="31.8" transform="rotate(-90 263.9 31.8)">5</text>
<text x="20.9" y="40.4">1</text>
<text x="28.5" y="40.4">2</text>
<text x="59.6" y="40.4">1</text>
<text x="71" y="40.4">2</text>
<text x="201.2" y="39.1">1</text>
<text x="244.7" y="36.6">4</text>
<text x="200.6" y="44.2">10</text>
<text x="200.6" y="46.7">11</text>
<text x="221.5" y="44.2">9</text>
<text x="241" y="43.3" transform="rotate(-90 241 43.3)">6</text>
<text x="263.9" y="43.3" transform="rotate(-90 263.9 43.3)">6</text>
<text x="128" y="51.5" transform="rotate(-90 128 51.5)">2</text>
<text x="200.6" y="49.3">12</text>
<text x="200.6" y="51.8">13</text>
<text x="263.9" y="49.6" transform="rotate(-90 263.9 49.6)">9</text>
<text x="125.5" y="59.1" transform="rotate(-90 125.5 59.1)">3</text>
<text x="130.6" y="59.1" transform="rotate(-90 130.6 59.1)">1</text>
<text x="200.6" y="56.9">15</text>
<text x="267" y="54.4">10</text>
<text x="151.7" y="64.5">11</text>
<text x="163.2" y="64.5">10</text>
<text x="200.6" y="62">14</text>
<text x="201.2" y="64.5">2</text>
<text x="263.9" y="61" transform="rotate(-90 263.9 61)">8</text>
<text x="82.5" y="70.9">2</text>
<text x="86.1" y="68.7" transform="rotate(-90 86.1 68.7)">3</text>
<text x="211.8" y="70.6" transform="rotate(-90 211.8 70.6)">8</text>
<text x="86.1" y="75" transform="rotate(-90 86.1 75)">1</text>
<text x="190.2" y="74.4" transform="rotate(-90 190.2 74.4)">5</text>
<text x="45.6" y="83.6">2</text>
<text x="56.9" y="80.7" transform="rotate(-90 56.9 80.7)">8</text>
<text x="67.2" y="83.6">3</text>
<text x="178.4" y="78.5">1</text>
<text x="178.4" y="83.6">2</text>
<text x="198.7" y="81">4</text>
<text x="45.6" y="88.6">5</text>
<text x="67.2" y="88.6">7</text>
<text x="190.2" y="89.6" transform="rotate(-90 190.2 89.6)">3</text>
<text x="45.6" y="93.7">4</text>
<text x="67.2" y="93.7">6</text>
<text x="56.9" y="98.5" transform="rotate(-90 56.9 98.5)">1</text>
<text x="211.8" y="108" transform="rotate(-90 211.8 108)">16</text>
<text x="200.6" y="111.5">14</text>
<text x="221.5" y="111.5">3</text>
<text x="111.1" y="117.9">1</text>
<text x="200.6" y="119.1">11</text>
<text x="200.6" y="116.6">12</text>
<text x="200.6" y="114">13</text>
<text x="221.5" y="114">4</text>
<text x="221.5" y="116.6">5</text>
<text x="221.5" y="119.1">6</text>
<text x="103.4" y="120.4">2</text>
<text x="111.1" y="122.9">3</text>
<text x="143.4" y="122.9">3</text>
<text x="154.9" y="122.9">4</text>
<text x="201.2" y="124.2">1</text>
<text x="48.8" y="130.6">1</text>
<text x="64.1" y="130.6">8</text>
<text x="201.2" y="126.7">2</text>
<text x="201.2" y="131.8">9</text>
<text x="232.3" y="128">9</text>
<text x="243.8" y="128">8</text>
<text x="48.8" y="134.4">4</text>
<text x="64.1" y="134.4">5</text>
<text x="178.8" y="135.3" transform="rotate(-90 178.8 135.3)">5</text>
<text x="200.6" y="134.4">10</text>
<text x="201.2" y="136.9">7</text>
<text x="166.9" y="139.4">1</text>
<text x="187.3" y="142">4</text>
<text x="200.6" y="142">15</text>
<text x="248.8" y="140.7">2</text>
<text x="260.3" y="140.7">3</text>
<text x="152.3" y="144.5">1</text>
<text x="166.9" y="144.5">2</text>
<text x="211.8" y="148" transform="rotate(-90 211.8 148)">8</text>
<text x="255" y="145.8" transform="rotate(-90 255 145.8)">1</text>
<text x="30.4" y="156">1</text>
<text x="74.9" y="153.4">1</text>
<text x="74.9" y="156">2</text>
<text x="178.8" y="150.6" transform="rotate(-90 178.8 150.6)">3</text>
<text x="30.4" y="158.5">2</text>
<text x="74.9" y="158.5">3</text>
<text x="74.9" y="161">4</text>
<text x="34.2" y="172.5">2</text>
<text x="34.2" y="175">1</text>
<text x="76.8" y="185.2">12</text>
<text x="88.2" y="185.2">11</text>
<text x="17.7" y="190.2">14</text>
<text x="38.7" y="190.2">7</text>
<text x="46.9" y="190.2">14</text>
<text x="67.9" y="190.2">7</text>
<text x="83.6" y="190.9" transform="rotate(-90 83.6 190.9)">13</text>
</g>
<g font-size="1.8" fill="#0f0f0f">
<text x="246.4" y="22.5">CLK</text>
<text x="182.5" y="26.3">SINGLE_STEP_CLK</text>
<text x="182.5" y="28.9">SINGLE_STEP_CLK</text>
<text x="189.6" y="31.4">1MHz_CLK</text>
<text x="191" y="33.9">555_CLK</text>
<text x="76.2" y="40.3">SINGLE_STEP_CLK</text>
<text x="194.8" y="39">HALT</text>
<text x="270.5" y="45.4">~{CLK}</text>
<text x="74.9" y="83.5">555_CLK</text>
<text x="203.2" y="80.9">~{555_RST}</text>
<text x="192.2" y="114">RST_Q0</text>
<text x="224.8" y="111.4">RST_Q0</text>
<text x="224.8" y="114">RST_Q1</text>
<text x="192.2" y="116.5">RST_Q1</text>
<text x="192.2" y="119">RST_Q2</text>
<text x="224.8" y="116.5">RST_Q2</text>
<text x="264.2" y="119">~{CLR}</text>
<text x="264.2" y="127.9">CLR</text>
<text x="68.6" y="134.3">1MHz_CLK</text>
<text x="191.8" y="136.8">CLK</text>
<text x="66.1" y="153.3">~{CLK}</text>
<text x="66.1" y="155.9">CLK</text>
<text x="60.1" y="158.4">1MHz_CLK</text>
<text x="65.2" y="160.9">HALT</text>
<text x="39.4" y="172.4">~{CLR}</text>
<text x="39.4" y="174.9">CLR</text>
</g>
<g font-size="1.8" fill="#0000c2">
<text x="23.6" y="30.3">SW1</text>
<text x="15.9" y="159.1">CONNECTOR</text>
<text x="18.3" y="157.1">POWER</text>
<text x="79.6" y="158.9">CONNECTOR</text>
<text x="82.2" y="156.8">CLOCK</text>
<text x="22.2" y="173.6">RESET</text>
<text x="157.3" y="170">TOOLING</text>
<text x="158.2" y="172.1">HOLES</text>
<text x="19.4" y="175.6">CONNECTOR</text>
<text x="116.9" y="178.4">POWER AND DECOUPLING</text>
<text x="142.4" y="178.4">CAPACITORS</text>
</g>
<g font-size="1.4" fill="#0000c2">
<text x="122.5" y="19.8">555</text>
<text x="124.1" y="21.5">CLOCK</text>
<text x="126.4" y="19.8">/</text>
<text x="128.5" y="19.8">OSCILLATOR</text>
<text x="130.1" y="21.5">SELECT</text>
<text x="124.5" y="26.4">OSC</text>
<text x="124.8" y="24.7">555</text>
<text x="128.6" y="26.4">-</text>
<text x="128.7" y="24.7">-</text>
<text x="130.8" y="26.4">CLOSED</text>
<text x="131" y="24.7">OPEN</text>
<text x="20.6" y="32">CLOCK</text>
<text x="26.5" y="32">STEP</text>
<text x="134.2" y="52.6">SINGLE</text>
<text x="140.5" y="52.6">STEP</text>
<text x="133.6" y="57.5">STEP</text>
<text x="133.7" y="59.1">AUTO -</text>
<text x="136.6" y="54.2">CLOCK</text>
<text x="138.3" y="57.5">-</text>
<text x="140.6" y="57.5">CLOSED</text>
<text x="140.8" y="59.1">OPEN</text>
<text x="236.2" y="59.2">CLK</text>
<text x="102.9" y="69">SINGLE</text>
<text x="103.7" y="70.6">STEP</text>
<text x="103.5" y="72.2">MODE</text>
<text x="259" y="74.7">~{CLK}</text>
<text x="105.5" y="116.6">RESET</text>
<text x="136" y="144.7">EXTERNAL RESET</text>
<text x="137.9" y="146.3">CONNECTOR</text>
<text x="263.9" y="146.3">ACTIVE</text>
<text x="264" y="144.7">RESET</text>
</g>
</svg>
